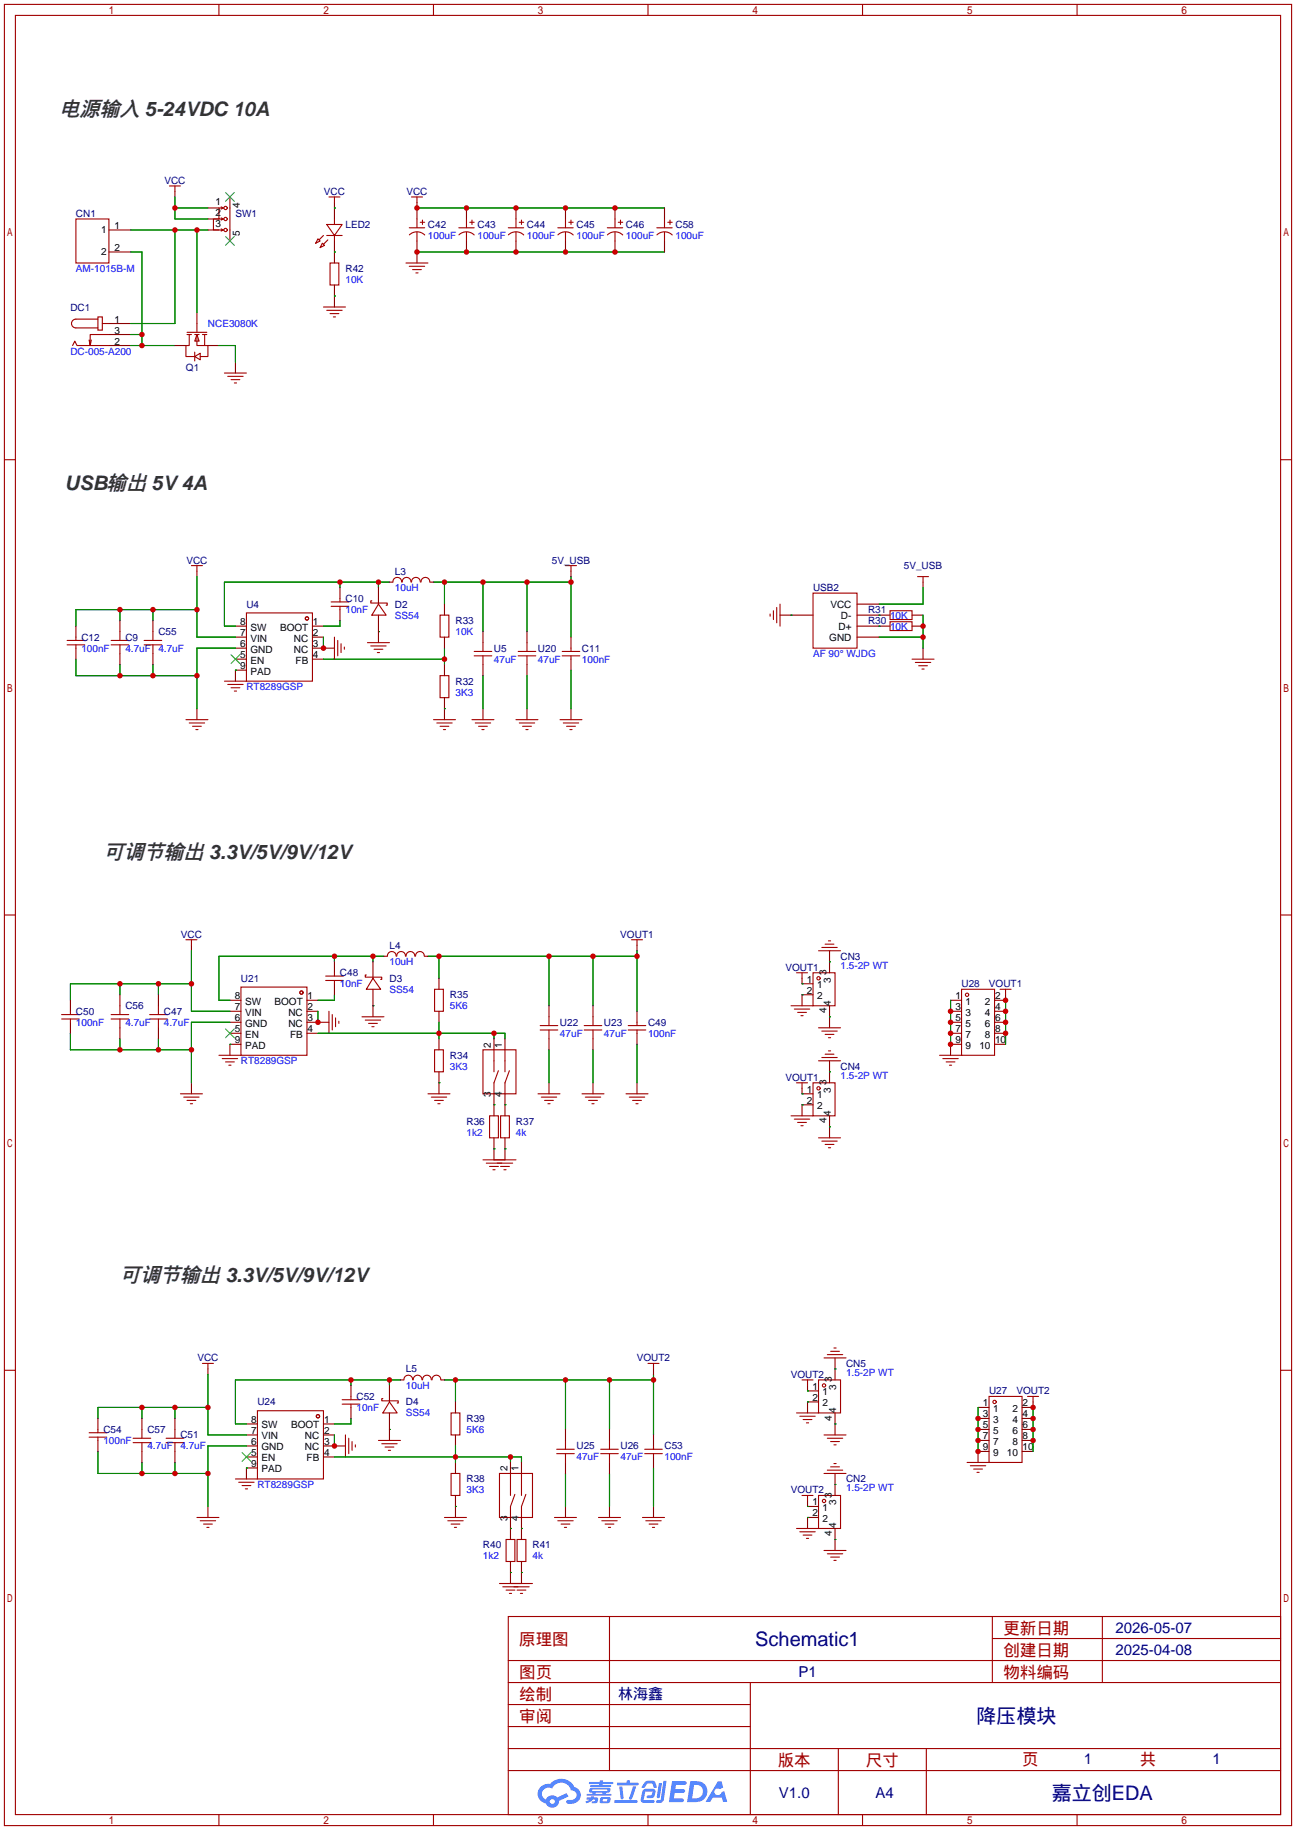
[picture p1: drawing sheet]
<svg xmlns="http://www.w3.org/2000/svg" width="299mm" height="422mm" viewBox="0 0 299 422" stroke-linecap="round" stroke-linejoin="round" font-family="sans-serif">
<g fill="none" stroke="#a10000" stroke-width=".25">
<path d="M1 1h297.2v420.4h-297.2zM3.6 3.6h292.1v415.2h-292.1zM50.5 1v2.6M100.1 1v2.6M149.6 1v2.6M199.1 1v2.6M248.7 1v2.6M1 106.1h2.6M295.7 106.1h2.5M1 211.2h2.6M295.7 211.2h2.5M1 316.3h2.6"/>
<path d="M295.7 316.3h2.5M117.3 373.1h178.4v45.7h-178.4zM140.7 373.1v35.6M229.1 373.1v15.3M229.1 378.2h66.6M254.5 373.1v15.3M117.3 393.4h55.9M117.3 388.4h178.4M117.3 398.5h55.9M117.3 383.3h178.4M173.2 388.4v30.4M50.5 418.8v2.6"/>
<path d="M100.1 418.8v2.6M117.3 408.7h178.4M117.3 403.6h178.4M149.6 418.8v2.6M193.5 403.6v15.2M199.1 418.8v2.6M213.9 403.6v15.2M248.7 418.8v2.6"/>
</g>
<g fill="#5487ff">
<path d="M155.2 411.1h2.6a.48 .48 0 0 1 .7 .4 .48 .48 0 0 1-.6 .5h-1.8l-.2 1h1.9a.43 .43 0 0 1 .4 .4 .43 .43 0 0 1-.5 .4h-1.9l-.2 1.3h1.7a.45 .45 0 0 1 .5 .2 .45 .45 0 0 1-.1 .6l-3.3 .1z"/>
<path d="M165.7 411.2h.9l.4 1.4-.8 .4a.84 .84 0 0 0-1.2 .2 .84 .84 0 0 0 .4 1.2 .84 .84 0 0 0 1.1-.5l.1-.2 .6-.3 .7 2.5h-1l-.2-1h-2.1l-.6 1h-1.1z"/>
<path d="M152.1 411.6h.7l-.5 3.2a.36 .36 0 0 1-.3 .3 .36 .36 0 0 1-.4-.4z"/>
<path d="M153.2 411.1h.7l-.6 4.3a1.13 1.13 0 0 1-1.8 .5l.2-.3 .7-.1 .2-.2z"/>
<path d="M148.9 411.4l.6-.4h1a.77 .77 0 0 1 .9 .6l.3 .9-.2 .2h-.5l-.3-.9-.2-.1h-1l-.7 1-.6-.1z"/>
<path d="M148.4 413.2l.6-.3h1.7a.81 .81 0 0 1 .7 .5 .81 .81 0 0 1-.2 .8 .81 .81 0 0 1-.9 .8h-.7a.32 .32 0 0 1-.3-.3 .32 .32 0 0 1 .4-.3h.7l.2-.9-1.6 .1-.4 1.9h2.2a.32 .32 0 0 1 .3 .4 .32 .32 0 0 1-.4 .3l-2.2-.1-.5-.3-.1-.5z"/>
<path d="M141.9 415.5h5a.33 .33 0 0 1 .3 .4 .33 .33 0 0 1-.3 .3h-4.9l-.2-.2z"/>
<path d="M146.1 412.3h.8l-.7 2a.98 .98 0 0 1-.7 1.1l-.3-.3z"/>
<path d="M143 412.4h.7l.3 2.6a.34 .34 0 0 1-.3 .3 .34 .34 0 0 1-.4-.2z"/>
<path d="M142.5 411.5h2.1l.3-.6h.6l-.1 .6h1.7a.32 .32 0 0 1 .4 .3 .32 .32 0 0 1-.4 .3h-4.5l-.2-.1z"/>
<path d="M135.5 414.9h.9l.1-.2 .6-.1v.3h.8l.2 .2-.2 .9-1.3 .2v-.4h.7l.1-.4a.68 .68 0 0 0-1 .4l-1.1 .4-.1-.4 .9-.4h-.7z"/>
<path d="M136 411.3h2.4l.1-.3h.7v.3h2.2l.2 .3-.2 .2h-2.3v.2h1.8l.2 .3-.2 .2h-4.5l-.1-.5h2l.1-.2h-2.3l-.1-.2z"/>
<path d="M159.4 411.1l-.8 4.9h1.7a2.5 2.5 0 0 0 3-2.5 2.5 2.5 0 0 0-3.1-2.4zM160.3 412a1.65 1.65 0 0 1 2 1.6 1.65 1.65 0 0 1-2.2 1.5h-.3z"/>
<path d="M136.2 412.9l-.2 .7 .7 .2 .1 .3h-1.3l.1 .4h5.3l.3-.2-.2-.2h-1.2l.2-.3a.7 .7 0 0 0 .8-.2 .7 .7 0 0 0 0-.9l-4.2-.1zM136.8 413.1l3.4 .1-.2 .2h-3.2zM137.5 413.8h1.7l-.2 .3h-1.4z"/>
<path d="M138.6 415a1.05 1.05 0 0 0 0 1.2 2.91 2.91 0 0 0 2.2-.2 .98 .98 0 0 0 0-1.2h-1.6zM139.2 415.3l.9-.1 .1 .4-.2 .2h-.8z"/>
<path d="M124.9 412.4a2.23 2.23 0 0 0-.7 2.3 2.23 2.23 0 0 0 1.8 1.6 1.58 1.58 0 0 0 1.8 .9 1.58 1.58 0 0 0 1.3-1.5l2.2-1.1-.5-.7-2.1 1a1.65 1.65 0 0 0-2.7 .5 1.47 1.47 0 0 1-.7-2.1 1.47 1.47 0 0 1 2.2-.5 2.3 2.3 0 0 1 2.3-1.3 2.3 2.3 0 0 1 2 1.7 1.12 1.12 0 0 1 1.3 1.1 1.12 1.12 0 0 1-1.1 1.2h-.7a.45 .45 0 0 0-.6 .3 .45 .45 0 0 0 .5 .6 2.21 2.21 0 0 0 2.2-.6 2.21 2.21 0 0 0 .5-2.3 2.13 2.13 0 0 0-1.3-1.1 3.3 3.3 0 0 0-5.6-.6l-1.1 .1zM127 415.9a.57 .57 0 0 1 1.1 0 .57 .57 0 0 1-1.1 0z"/>
</g>
<g fill="none" stroke="#a10000" stroke-width=".25">
<path d="M17.5 50.5h7.6v10.2h-7.6zM39.1 42.9h2.6M40.4 42.9v1.3M50.5 50.5h-1.2v2.6h2.3l-.5 .2M51.1 50.3l.5 .2M51.1 47.8l.5 .2M51.1 52.8l.5 .3M51.6 48h-1.1v2.5h1.1l-.5 .3M51.6 48l-.5 .3M53.1 48v5.1M73.4 55.1l.5 .5-1 .5zM74.4 56.1l.5 .5-1 .5z"/>
<path d="M74.7 54.4l-1 1M75.4 51.8h3.6l-1.8 2.6zM75.4 54.4h3.6M75.7 55.4l-1 1M75.9 45.5h2.6M77.2 45.5v1.2M77.2 50.5v1.3M77.2 54.4v1.2M94.5 52.6h3.5M94.5 54.2a2.54 2.54 0 0 1 3.6 0M95 45.5h2.5M96.3 45.5v1.2"/>
<path d="M96.3 50.5v2.1M96.3 53.6v2M97 51.3h1M97.5 50.8v1M105.9 52.6h3.6M105.9 54.2a2.54 2.54 0 0 1 3.6 0M107.7 50.5v2.1M107.7 53.6v2M108.5 51.3h1M109 50.8v1M117.3 52.6h3.6M117.4 54.2a2.54 2.54 0 0 1 3.5 0"/>
<path d="M119.1 50.5v2.1M119.1 53.6v2M119.9 51.3h1M120.4 50.8v1M128.8 52.6h3.5M128.8 54.2a2.54 2.54 0 0 1 3.5 0M130.6 50.5v2.1M130.6 53.6v2M131.3 51.3h1M131.8 50.8v1M140.2 52.6h3.6M140.2 54.2a2.54 2.54 0 0 1 3.6 0"/>
<path d="M142 50.5v2.1M142 53.6v2M142.7 51.3h1.1M143.3 50.8v1M151.6 52.6h3.6M151.7 54.2a2.54 2.54 0 0 1 3.5 0M153.4 50.5v2.1M153.4 53.6v2M154.2 51.3h1M154.7 50.8v1M16.8 79.8l.5-1.1 .5 1.1h7.3M21.1 78.5l-.3 1.3"/>
<path d="M22.6 73.2h1v3h-1zM22.6 73.7h-5.1a1.02 1.02 0 0 0-1 1 1.02 1.02 0 0 0 1 1h5.1M23.6 74.7h1.5M25.1 77.2h-4.3v2.6l-.2-1.3M43.2 76.7h4.6M43.2 77.2h1M43.7 77.2v2.6h-.8v2.5h2.1M45 77.2h1M45.5 77.2l.5 1.5h-1zM45.5 77.2v2.6h2.5v2.5h-1.8M45.5 74.7v2M46.7 77.2h1.1"/>
<path d="M47.2 77.2v2.6M74.7 70.9h5.1M75.4 71.6h3.6M76.2 60.7h2v5.1h-2zM76.2 72.4h2M77 73.2h.5M93.7 60.7h5.1M94.5 61.5h3.5M95.2 62.2h2.1M96 63h.5M45 82.3l1.2-.8v1.6zM45 81.3v2"/>
<path d="M51.8 86.1h5.1M52.6 86.9h3.5M53.3 87.6h2.1M54.1 88.4h.5M44.2 130.6h2.5M45.5 130.6v1.2M76.5 140h4M76.5 138.9h4M78.5 138.2v.7M78.5 140v.7M85.9 138.7h-.3v.5h3.8v.5h-.2M87.4 139.4l1.8 2.6h-3.3z"/>
<path d="M90.7 134.4a1.01 1.01 0 0 1 1-1.1 1.01 1.01 0 0 1 1 1.1M92.9 134.4a1.01 1.01 0 0 1 1-1.1 1.01 1.01 0 0 1 1 1.1M95 134.4a1.01 1.01 0 0 1 1-1.1 1.01 1.01 0 0 1 1 1.1M97.2 134.4a1.01 1.01 0 0 1 1-1.1 1.01 1.01 0 0 1 1 1.1M130.6 130.6h2.5M131.8 130.6v1.2M180.1 139.4v5.1M187.7 136.9h10.2v12.7h-10.2zM211.8 133.1h2.6M213.1 133.1v1.3M15.5 148.8h4.1M15.5 147.8h4.1"/>
<path d="M17.5 147.1v.7M17.5 148.8v.8M25.7 148.8h4M25.7 147.8h4M27.7 145.8v2M27.7 148.8v2.1M33.3 148.8h4M33.3 147.8h4M35.3 145.8v2M35.3 148.8v2.1M51.8 157.2h5.1M52.6 158h3.5"/>
<path d="M53.3 158.7h2.1M54.1 159.5h.5M56.9 141.5h15.2v15.7h-15.2zM77.2 147.1v5M78 147.8v3.6M78.7 148.6v2M79.5 149.4v.5M84.8 148.3h5.1M85.6 149.1h3.6M86.4 149.9h2M87.1 150.6h.5M101.6 156h2v5h-2z"/>
<path d="M101.6 142h2v5.1h-2zM109.5 151.4h4M109.5 150.4h4M111.5 148.3v2.1M111.5 151.4v2M119.6 151.4h4.1M119.6 150.4h4.1M121.7 148.3v2.1M121.7 151.4v2M129.8 151.4h4.1M129.8 150.4h4.1M131.8 149.6v.8"/>
<path d="M131.8 151.4v.7M177.8 141.7v.5M178.6 141v2M179.3 140.2v3.6M205.5 141h5.1v2h-5.1zM205.5 143.5h5.1v2h-5.1zM210.6 152.1h5M211.3 152.9h3.6M212.1 153.7h2M212.9 154.4h.5M42.9 166.1h5.1M43.7 166.9h3.5"/>
<path d="M44.4 167.6h2.1M45.2 168.4h.5M100.1 166.1h5.1M100.8 166.9h3.6M101.6 167.6h2M102.4 168.4h.5M109 166.1h5M109.7 166.9h3.6M110.5 167.6h2M111.3 168.4h.5M119.1 166.1h5.1M119.9 166.9h3.5"/>
<path d="M120.6 167.6h2.1M121.4 168.4h.5M129.3 166.1h5.1M130 166.9h3.6M130.8 167.6h2M131.6 168.4h.5M42.9 216.9h2.6M44.2 216.9v1.3M145.8 216.9h2.5M147.1 216.9v1.3M189 219.5h5.1M189.7 218.7h3.6"/>
<path d="M190.5 217.9h2M191.3 217.2h.5M14.2 235.2h4.1M14.2 234.2h4.1M16.3 233.4v.8M16.3 235.2v.8M25.7 235.2h4M25.7 234.2h4M27.7 232.2v2M27.7 235.2v2M34.5 235.2h4.1M34.5 234.2h4.1"/>
<path d="M36.6 232.2v2M36.6 235.2v2M55.6 227.8h15.3v15.8h-15.3zM75.2 226.3h4M75.2 225.3h4M75.9 233.4v5.1M76.7 234.2v3.5M77.2 224.5v.8M77.2 226.3v.8M77.5 234.9v2.1M78.2 235.7v.5M83.6 234.7h5"/>
<path d="M84.3 235.5h3.6M84.6 225h-.3v.6h3.8v.5h-.2M85.1 236.2h2M85.9 237h.5M86.1 225.8l1.8 2.5h-3.3zM89.4 220.7a1.01 1.01 0 0 1 1-1.1 1.01 1.01 0 0 1 1.1 1.1M91.6 220.7a1.01 1.01 0 0 1 1-1.1 1.01 1.01 0 0 1 1 1.1M93.7 220.7a1.01 1.01 0 0 1 1.1-1.1 1.01 1.01 0 0 1 1 1.1M95.9 220.7a1.01 1.01 0 0 1 1-1.1 1.01 1.01 0 0 1 1.1 1.1M100.3 228.3h2.1v5.1h-2.1zM124.7 237.7h4.1M124.7 236.7h4.1"/>
<path d="M126.7 234.7v2M126.7 237.7v2.1M134.9 237.7h4M134.9 236.7h4M136.9 234.7v2M136.9 237.7v2.1M145 237.7h4.1M145 236.7h4.1M147.1 236v.7M147.1 237.7v.8M182.6 232.2h5.1M183.4 232.9h3.5"/>
<path d="M183.9 224.5h2.5M184.1 233.7h2.1M184.9 234.4h.5M185.2 224.5v1.3M187.7 224.5h5.1v7.7h-5.1zM189 237.2h5.1M189.7 238h3.6M190.5 238.8h2M191.3 239.5h.5M222 228.3h7.6v15.3h-7.6zM230.9 228.3h2.5M232.2 228.3v1.3"/>
<path d="M41.7 252.5h5M42.4 253.2h3.6M43.2 254h2M43.9 254.8h.5M50.5 243.6h5.1M51.3 244.3h3.6M52.1 245.1h2M52.8 245.9h.5M98.8 252.5h5.1M99.6 253.2h3.5M100.3 242.3h2.1v5.1h-2.1zM100.3 254h2.1"/>
<path d="M101.1 254.8h.5M111.5 242.3h7.6v10.2h-7.6zM113 257.6h2.1v5h-2.1zM114 242.3v5.1M115.1 247.1l-1.1 2.8v2.6M115.6 257.6h2v5h-2zM116.6 242.3v5.1M117.6 247.1l-1 2.8v2.6M124.2 252.5h5.1M125 253.2h3.5M125.7 254h2.1M126.5 254.8h.5"/>
<path d="M134.4 252.5h5M135.1 253.2h3.6M135.9 254h2M136.7 254.8h.5M144.5 252.5h5.1M145.3 253.2h3.5M146 254h2.1M146.8 254.8h.5M182.6 257.6h5.1M183.4 258.3h3.5M183.9 249.9h2.5M184.1 259.1h2.1"/>
<path d="M184.9 259.8h.5M185.2 249.9v1.3M187.7 249.9h5.1v7.7h-5.1zM189 244.9h5.1M189.7 244.1h3.6M190.5 243.3h2M191.3 242.6h.5M216.9 243.6h5.1M217.7 244.3h3.5M218.4 245.1h2.1M219.2 245.9h.5M111.5 267.7h7.6"/>
<path d="M112.3 268.5h6.1M113 269.2h2.1M113.8 270h.5M115.6 269.2h2M116.3 270h.5M189 262.6h5.1M189.7 263.4h3.6M190.5 264.2h2M191.3 264.9h.5M46.7 314.7h2.6M48 314.7v1.3M93.2 318.5a1.01 1.01 0 0 1 1.1-1.1 1.01 1.01 0 0 1 1 1.1"/>
<path d="M95.4 318.5a1.01 1.01 0 0 1 1-1.1 1.01 1.01 0 0 1 1 1.1M97.6 318.5a1.01 1.01 0 0 1 1-1.1 1.01 1.01 0 0 1 1 1.1M99.7 318.5a1.01 1.01 0 0 1 1.1-1.1 1.01 1.01 0 0 1 1 1.1M149.6 314.7h2.5M150.9 314.7v1.3M185.2 318.5h2.5M186.4 318.5v1.3M189 318.5h5.1v7.6h-5.1zM190.2 313.4h5.1M191 312.7h3.6M191.8 311.9h2M192.5 311.1h.5"/>
<path d="M20.6 331.7h4M20.6 330.7h4M22.6 329.9v.8M22.6 331.7v.8M30.7 333h4.1M30.7 332h4.1M32.8 329.9v2.1M32.8 333v2M38.4 333h4M38.4 332h4M40.4 329.9v2.1M40.4 333v2"/>
<path d="M59.4 325.6h15.3v15.8h-15.3zM79 324.1h4.1M79 323.1h4.1M79.8 331.2v5.1M80.5 332v3.5M81 322.3v.8M81 324.1v.8M81.3 332.7v2.1M82 333.5v.5M87.4 332.5h5.1M88.1 333.2h3.6M88.4 322.8h-.3v.5h3.8v.5h-.2"/>
<path d="M88.9 334h2M89.7 334.8h.5M89.9 323.6l1.8 2.5h-3.3zM104.1 326.1h2.1v5.1h-2.1zM128.5 335.5h4.1M128.5 334.5h4.1M130.6 332.5v2M130.6 335.5v2.1M138.7 335.5h4M138.7 334.5h4M140.7 332.5v2M140.7 335.5v2.1"/>
<path d="M148.8 335.5h4.1M148.8 334.5h4.1M150.9 333.8v.7M150.9 335.5v.8M183.9 326.1h5.1M184.7 326.9h3.5M185.4 327.7h2.1M186.2 328.4h.5M190.2 331.2h5.1M191 332h3.6M191 339.3h3.6M191.8 338.6h2"/>
<path d="M191.8 332.7h2M192.5 337.8h.5M192.5 333.5h.5M223.3 337.6h5M224 338.3h3.6M224.8 339.1h2M225.6 339.9h.5M228.3 322.3h7.7v15.3h-7.7zM237.2 322.3h2.6M238.5 322.3v1.3M45.5 350.3h5M46.2 351h3.6"/>
<path d="M47 351.8h2M47.8 352.6h.5M54.4 341.4h5M55.1 342.1h3.6M55.9 342.9h2M56.6 343.7h.5M102.6 350.3h5.1M103.4 351h3.5M104.1 340.1h2.1v5.1h-2.1zM104.1 351.8h2.1M104.9 352.6h.5M115.3 340.1h7.6v10.2h-7.6z"/>
<path d="M116.8 355.3h2.1v5.1h-2.1zM117.9 340.1v5.1M118.9 344.9l-1 2.8v2.6M119.4 355.3h2v5.1h-2zM120.4 340.1v5.1M121.4 344.9l-1 2.8v2.6M128 350.3h5.1M128.8 351h3.5M129.5 351.8h2.1M130.3 352.6h.5M138.2 350.3h5.1M138.9 351h3.6"/>
<path d="M139.7 351.8h2M140.5 352.6h.5M148.3 350.3h5.1M149.1 351h3.6M149.9 351.8h2M150.6 352.6h.5M183.9 352.8h5.1M184.7 353.6h3.5M185.2 345.2h2.5M185.4 354.3h2.1M186.2 355.1h.5M186.4 345.2v1.3"/>
<path d="M189 345.2h5.1v7.6h-5.1zM190.2 357.9h5.1M190.2 340.1h5.1M191 358.6h3.6M191.8 359.4h2M115.3 365.5h7.6M116.1 366.3h6.1M116.8 367h2.1M117.6 367.8h.5M119.4 367h2M120.1 367.8h.5M192.5 360.2h.5"/>
<circle cx="52.1" cy="50.5" r=".38"/>
<circle cx="52.1" cy="48" r=".38"/>
<circle cx="52.1" cy="53.1" r=".38"/>
<circle cx="70.9" cy="142.7" r=".38"/>
<circle cx="69.6" cy="229.1" r=".38"/>
<circle cx="189" cy="225.8" r=".38"/>
<circle cx="223.3" cy="229.6" r=".38"/>
<circle cx="189" cy="251.2" r=".38"/>
<circle cx="190.2" cy="319.8" r=".38"/>
<circle cx="73.4" cy="326.9" r=".38"/>
<circle cx="229.6" cy="323.6" r=".38"/>
<circle cx="190.2" cy="346.5" r=".38"/>
</g>
<g fill="none" stroke="#870000" stroke-width=".25">
<path d="M25.1 53.1h5.1M25.1 58.2h5.1M40.4 44.2v1.3M48 53.1h2.5M48 48h2.5M48 50.5h2.5M53.1 45.5v2.5M53.1 53.1v2.5M77.2 46.7v3.8M77.2 55.6v5.1M96.3 46.7v3.8M96.3 55.6v5.1"/>
<path d="M107.7 48v2.5M107.7 55.6v2.6M119.1 48v2.5M119.1 55.6v2.6M130.6 48v2.5M130.6 55.6v2.6M142 48v2.5M142 55.6v2.6M153.4 48v2.5M153.4 55.6v2.6M25.1 77.2h5.1M25.1 79.8h5.1"/>
<path d="M25.1 74.7h5.1M40.4 79.8h2.5M45.5 72.1v2.6M48 79.8h2.5M77.2 65.8v5.1M54.4 83.6v2.5M45.5 131.8v1.3M78.5 135.6v2.6M87.4 135.6v3.8M89.9 134.4h.8M99.3 134.4h.8M102.6 139.4v2.6"/>
<path d="M131.8 131.8v1.3M197.9 139.4h5M213.1 134.4v1.2M17.5 144.5v2.6M17.5 149.6v2.5M27.7 143.3v2.5M27.7 150.9v2.5M35.3 143.3v2.5M35.3 150.9v2.5M54.4 144.5h2.5M54.4 147.1h2.5M54.4 149.6h2.5"/>
<path d="M54.4 152.1h2.5M56.9 154.7h-2.5v2.5M72.1 144.5h2.6M72.1 147.1h2.6M72.1 149.6h5.1M72.1 152.1h2.6M78.5 140.7v2.6M87.4 142v6.3M102.6 147.1v2.5M102.6 153.4v2.6M111.5 145.8v2.5M111.5 153.4v2.6"/>
<path d="M121.7 145.8v2.5M121.7 153.4v2.6M131.8 147.1v2.5M131.8 152.1v2.6M180.1 142h7.6M197.9 144.5h7.6M197.9 147.1h5M197.9 142h7.6M210.6 144.5h2.5M210.6 142h2.5M213.1 149.6v2.5M45.5 163.6v2.5"/>
<path d="M102.6 161v5.1M111.5 163.6v2.5M121.7 163.6v2.5M131.8 163.6v2.5M44.2 218.2v1.3M147.1 218.2v1.3M191.5 219.5v5M16.3 230.9v2.5M16.3 236v2.5M27.7 229.6v2.6M27.7 237.2v2.6M36.6 229.6v2.6"/>
<path d="M36.6 237.2v2.6M53.1 230.9h2.5M53.1 233.4h2.5M53.1 236h2.5M53.1 238.5h2.5M70.9 230.9h2.5M70.9 233.4h2.5M70.9 236h5M70.9 238.5h2.5M77.2 222v2.5M77.2 227.1v2.5M86.1 222v3.8"/>
<path d="M86.1 228.3v6.4M88.6 220.7h.8M98 220.7h.8M101.3 225.8v2.5M101.3 233.4v2.6M101.3 239.8v2.5M114 239.8v2.5M116.6 239.8v2.5M126.7 232.2v2.5M126.7 239.8v2.5M136.9 232.2v2.5M136.9 239.8v2.5"/>
<path d="M147.1 233.4v2.6M147.1 238.5v2.5M185.2 225.8v1.3h2.5M187.7 229.6h-2.5v2.6M191.5 232.2v5M219.5 230.9h2.5M219.5 233.4h2.5M219.5 236h2.5M219.5 238.5h2.5M229.6 233.4h2.6M229.6 236h2.6M229.6 238.5h2.6"/>
<path d="M232.2 229.6v1.3h-2.6M44.2 249.9v2.6M55.6 241h-2.5v2.6M101.3 247.4v5.1M114 252.5v5.1M116.6 252.5v5.1M126.7 249.9v2.6M136.9 249.9v2.6M147.1 249.9v2.6M185.2 251.2v1.3h2.5M187.7 255h-2.5v2.6M191.5 244.9v5"/>
<path d="M191.5 257.6v5M222 241h-2.5v2.6M229.6 241h2.6M114 262.6v5.1M116.6 262.6v5.1M48 316v1.2M81 319.8v2.5M89.9 319.8v3.8M92.5 318.5h.7M101.9 318.5h.7M150.9 316v1.2M186.4 319.8v1.3h2.6"/>
<path d="M192.8 313.4v5.1M22.6 327.4v2.5M22.6 332.5v2.5M32.8 327.4v2.5M32.8 335v2.6M40.4 327.4v2.5M40.4 335v2.6M56.9 328.7h2.5M56.9 331.2h2.5M56.9 333.8h2.5M56.9 336.3h2.5M59.4 338.8h-2.5v2.6"/>
<path d="M74.7 328.7h2.5M74.7 331.2h2.5M74.7 333.8h5.1M74.7 336.3h2.5M81 324.9v2.5M89.9 326.1v6.4M105.2 323.6v2.5M105.2 331.2v2.6M105.2 337.6v2.5M117.9 337.6v2.5M120.4 337.6v2.5M130.6 329.9v2.6"/>
<path d="M130.6 337.6v2.5M140.7 329.9v2.6M140.7 337.6v2.5M150.9 331.2v2.6M150.9 336.3v2.5M189 323.6h-2.6v2.5M192.8 326.1v5.1M225.8 324.9h2.5M225.8 327.4h2.5M225.8 332.5h2.5M225.8 329.9h2.5M228.3 335h-2.5v2.6"/>
<path d="M236 335h2.5M236 327.4h2.5M236 332.5h2.5M236 329.9h2.5M238.5 323.6v1.3h-2.5M48 347.7v2.6M105.2 345.2v5.1M117.9 350.3v5M120.4 350.3v5M130.6 347.7v2.6M140.7 347.7v2.6M150.9 347.7v2.6"/>
<path d="M186.4 346.5v1.2h2.6M189 350.3h-2.6v2.5M192.8 340.1v5.1M192.8 352.8v5.1M117.9 360.4v5.1M120.4 360.4v5.1"/>
</g>
<path d="M52.1 54.6l2 2M52.1 44.4l2 2.1M54.1 54.6l-2 2M54.1 44.4l-2 2.1M53.3 151.1l2.1 2.1M55.4 151.1l-2.1 2.1M52.1 237.5l2 2M54.1 237.5l-2 2M55.9 335.3l2 2M57.9 335.3l-2 2" fill="none" stroke="#3c3" stroke-width=".25"/>
<g fill="none" stroke="#008700" stroke-width=".25">
<path d="M30.2 58.2h2.6v21.6M30.2 53.1h17.8M40.4 48h7.6M40.4 45.5v5h7.6M40.4 53.1v21.6h-10.2M45.5 53.1v19M77.2 48h.1M77.2 58.2h.1M96.3 58.2h57.1M96.3 48h57.1M30.2 79.8h10.2M30.2 77.2h2.6"/>
<path d="M50.5 79.8h3.9v3.8M77.2 68.3h.1M45.5 133.1v14h8.9M78.5 134.4v1.2M87.4 134.4v1.2M89.9 134.4h-38.1v10.1h2.6M100.1 134.4h31.7M102.6 134.4v5M111.5 134.4v11.4M121.7 134.4v11.4M131.8 133.1v14M213.1 135.6v3.8h-10.2"/>
<path d="M17.5 152.1v3.9h28M27.7 140.7v2.6M27.7 153.4v2.6M35.3 140.7v2.6M35.3 153.4v2.6M45.5 140.7h-28v3.8M54.4 154.7h.1M54.4 149.6h-8.9v14M74.7 152.1h27.9M74.7 147.1v2.5M78.5 143.3v1.2h-3.8M87.4 145.8h.1"/>
<path d="M102.6 149.6v3.8M111.5 156v7.6M121.7 156v7.6M131.8 154.7v8.9M182.6 142h.1M202.9 142h.1M202.9 144.5h.1M202.9 147.1h10.2M213.1 142v7.6M102.6 163.6h.1M44.2 219.5v13.9h8.9M147.1 219.5v13.9"/>
<path d="M16.3 238.5v3.8h27.9M27.7 227.1v2.5M27.7 239.8v2.5M36.6 227.1v2.5M36.6 239.8v2.5M44.2 227.1h-27.9v3.8M53.1 236h-8.9v13.9M73.4 233.4v2.6M73.4 238.5h43.2v1.3M77.2 229.6v1.3h-3.8M77.2 220.7v1.3M86.1 232.2h.1"/>
<path d="M86.1 220.7v1.3M88.6 220.7h-38.1v10.2h2.6M98.8 220.7h48.3M101.3 220.7v5.1M101.3 236v3.8M114 238.5v1.3M126.7 220.7v11.5M136.9 220.7v11.5M185.2 227.1h.1M185.2 229.6h.1M191.5 234.7h.1M191.5 222h.1"/>
<path d="M219.5 230.9v10.1M232.2 230.9v10.1M53.1 241h.1M101.3 249.9h.1M114 255h.1M116.6 255h.1M126.7 242.3v7.6M136.9 242.3v7.6M147.1 241v8.9M185.2 255h.1M185.2 252.5h.1M191.5 247.4h.1"/>
<path d="M114 265.2h.1M116.6 265.2h.1M191.5 260.1h.1M48 317.2v14h8.9M81 318.5v1.3M89.9 318.5v1.3M92.5 318.5h-38.1v10.2h2.5M102.6 318.5h48.3M105.2 318.5v5.1M130.6 318.5v11.4M140.7 318.5v11.4M150.9 317.2v14"/>
<path d="M192.8 316h.1M22.6 335v5.1h25.4M32.8 324.9v2.5M32.8 337.6v2.5M40.4 324.9v2.5M40.4 337.6v2.5M48 324.9h-25.4v2.5M56.9 338.8h.1M56.9 333.8h-8.9v13.9M77.2 331.2v2.6M77.2 336.3h43.2v1.3M81 327.4v1.3h-3.8"/>
<path d="M89.9 329.9h.1M105.2 333.8v3.8M117.9 336.3v1.3M150.9 338.8v8.9M186.4 323.6h.1M186.4 321.1h.1M192.8 328.7h.1M225.8 324.9v10.1M238.5 324.9v10.1M105.2 347.7h.1M117.9 352.8h.1M120.4 352.8h.1"/>
<path d="M130.6 340.1v7.6M140.7 340.1v7.6M186.4 347.7h.1M186.4 350.3h.1M192.8 355.3h.1M192.8 342.6h.1M117.9 363h.1M120.4 363h.1"/>
</g>
<g fill="#c00">
<circle cx="45.5" cy="140.7" r=".63"/>
<circle cx="27.7" cy="140.7" r=".63"/>
<circle cx="35.3" cy="140.7" r=".63"/>
<circle cx="45.5" cy="156" r=".63"/>
<circle cx="27.7" cy="156" r=".63"/>
<circle cx="35.3" cy="156" r=".63"/>
<circle cx="78.5" cy="134.4" r=".63"/>
<circle cx="87.4" cy="134.4" r=".63"/>
<circle cx="102.6" cy="152.1" r=".63"/>
<circle cx="121.7" cy="134.4" r=".63"/>
<circle cx="111.5" cy="134.4" r=".63"/>
<circle cx="131.8" cy="134.4" r=".63"/>
<circle cx="102.6" cy="134.4" r=".63"/>
<circle cx="74.7" cy="149.6" r=".63"/>
<circle cx="213.1" cy="147.1" r=".63"/>
<circle cx="213.1" cy="144.5" r=".63"/>
<circle cx="32.8" cy="77.2" r=".63"/>
<circle cx="32.8" cy="79.8" r=".63"/>
<circle cx="96.3" cy="48" r=".63"/>
<circle cx="107.7" cy="48" r=".63"/>
<circle cx="119.1" cy="48" r=".63"/>
<circle cx="130.6" cy="48" r=".63"/>
<circle cx="142" cy="48" r=".63"/>
<circle cx="96.3" cy="58.2" r=".63"/>
<circle cx="107.7" cy="58.2" r=".63"/>
<circle cx="119.1" cy="58.2" r=".63"/>
<circle cx="130.6" cy="58.2" r=".63"/>
<circle cx="142" cy="58.2" r=".63"/>
<circle cx="44.2" cy="227.1" r=".63"/>
<circle cx="36.6" cy="227.1" r=".63"/>
<circle cx="27.7" cy="227.1" r=".63"/>
<circle cx="44.2" cy="242.3" r=".63"/>
<circle cx="36.6" cy="242.3" r=".63"/>
<circle cx="27.7" cy="242.3" r=".63"/>
<circle cx="77.2" cy="220.7" r=".63"/>
<circle cx="86.1" cy="220.7" r=".63"/>
<circle cx="126.7" cy="220.7" r=".63"/>
<circle cx="136.9" cy="220.7" r=".63"/>
<circle cx="147.1" cy="220.7" r=".63"/>
<circle cx="101.3" cy="220.7" r=".63"/>
<circle cx="73.4" cy="236" r=".63"/>
<circle cx="114" cy="238.5" r=".63"/>
<circle cx="101.3" cy="238.5" r=".63"/>
<circle cx="48" cy="324.9" r=".63"/>
<circle cx="40.4" cy="324.9" r=".63"/>
<circle cx="32.8" cy="324.9" r=".63"/>
<circle cx="48" cy="340.1" r=".63"/>
<circle cx="40.4" cy="340.1" r=".63"/>
<circle cx="32.8" cy="340.1" r=".63"/>
<circle cx="81" cy="318.5" r=".63"/>
<circle cx="89.9" cy="318.5" r=".63"/>
<circle cx="140.7" cy="318.5" r=".63"/>
<circle cx="130.6" cy="318.5" r=".63"/>
<circle cx="150.9" cy="318.5" r=".63"/>
<circle cx="105.2" cy="318.5" r=".63"/>
<circle cx="77.2" cy="333.8" r=".63"/>
<circle cx="117.9" cy="336.3" r=".63"/>
<circle cx="105.2" cy="336.3" r=".63"/>
<circle cx="225.8" cy="327.4" r=".63"/>
<circle cx="225.8" cy="329.9" r=".63"/>
<circle cx="225.8" cy="332.5" r=".63"/>
<circle cx="225.8" cy="335" r=".63"/>
<circle cx="238.5" cy="324.9" r=".63"/>
<circle cx="238.5" cy="327.4" r=".63"/>
<circle cx="238.5" cy="329.9" r=".63"/>
<circle cx="238.5" cy="332.5" r=".63"/>
<circle cx="219.5" cy="233.4" r=".63"/>
<circle cx="219.5" cy="236" r=".63"/>
<circle cx="219.5" cy="238.5" r=".63"/>
<circle cx="219.5" cy="241" r=".63"/>
<circle cx="232.2" cy="233.4" r=".63"/>
<circle cx="232.2" cy="230.9" r=".63"/>
<circle cx="232.2" cy="236" r=".63"/>
<circle cx="232.2" cy="238.5" r=".63"/>
<circle cx="40.4" cy="48" r=".63"/>
<circle cx="45.5" cy="53.1" r=".63"/>
<circle cx="40.4" cy="53.1" r=".63"/>
</g>
<g font-size="4.6" fill="#333">
<text x="13.7" y="26.8">电源输入 5-24VDC 10A</text>
<text x="15" y="113.1">USB输出 5V 4A</text>
<text x="23.9" y="198.2">可调节输出 3.3V/5V/9V/12V</text>
<text x="27.7" y="296">可调节输出 3.3V/5V/9V/12V</text>
</g>
<g font-size="4.6" fill="#000080">
<text x="174.4" y="379.8">Schematic1</text>
<text x="225.5" y="397.6">降压模块</text>
<text x="242.8" y="415.4">嘉立创EDA</text>
</g>
<g font-size="3.8" fill="#a00000">
<text x="231.6" y="377.2">更新日期</text>
<text x="119.9" y="379.7">原理图</text>
<text x="231.6" y="382.3">创建日期</text>
<text x="119.9" y="387.3">图页</text>
<text x="231.6" y="387.3">物料编码</text>
<text x="119.9" y="392.4">绘制</text>
<text x="119.9" y="397.5">审阅</text>
<text x="179.6" y="407.7">版本</text>
<text x="199.9" y="407.7">尺寸</text>
<text x="236" y="407.4">页</text>
<text x="263.1" y="407.4">共</text>
</g>
<g font-size="3.5" fill="#000080">
<text x="257.6" y="376.9">2026-05-07</text>
<text x="257.6" y="382">2025-04-08</text>
<text x="184.3" y="387">P1</text>
<text x="142.7" y="392.1">林海鑫</text>
<text x="250.2" y="407.1">1</text>
<text x="280" y="407.1">1</text>
<text x="179.8" y="415">V1.0</text>
<text x="202.1" y="415">A4</text>
</g>
<g font-size="2.3" fill="#000080">
<text x="37.9" y="42.5">VCC</text>
<text x="74.8" y="45">VCC</text>
<text x="93.8" y="45">VCC</text>
<text x="17.5" y="50.1">CN1</text>
<text x="54.4" y="50.1">SW1</text>
<text x="79.8" y="52.6">LED2</text>
<text x="98.8" y="52.6">C42</text>
<text x="110.2" y="52.6">C43</text>
<text x="121.7" y="52.6">C44</text>
<text x="133.1" y="52.6">C45</text>
<text x="144.5" y="52.6">C46</text>
<text x="156" y="52.6">C58</text>
<text x="79.8" y="62.8">R42</text>
<text x="16.3" y="71.7">DC1</text>
<text x="42.9" y="85.6">Q1</text>
<text x="43" y="130.1">VCC</text>
<text x="127.4" y="130.1">5V_USB</text>
<text x="208.7" y="131.4">5V_USB</text>
<text x="91.2" y="132.6">L3</text>
<text x="187.7" y="136.4">USB2</text>
<text x="56.9" y="140.3">U4</text>
<text x="79.8" y="139">C10</text>
<text x="91.2" y="140.3">D2</text>
<text x="200.4" y="141.5">R31</text>
<text x="18.8" y="147.9">C12</text>
<text x="29" y="147.9">C9</text>
<text x="36.6" y="146.6">C55</text>
<text x="105.2" y="144.1">R33</text>
<text x="200.4" y="144.1">R30</text>
<text x="114" y="150.4">U5</text>
<text x="124.2" y="150.4">U20</text>
<text x="134.4" y="150.4">C11</text>
<text x="105.2" y="158">R32</text>
<text x="41.8" y="216.5">VCC</text>
<text x="89.9" y="219">L4</text>
<text x="143.2" y="216.5">VOUT1</text>
<text x="194.1" y="221.5">CN3</text>
<text x="55.6" y="226.6">U21</text>
<text x="78.5" y="225.3">C48</text>
<text x="89.9" y="226.6">D3</text>
<text x="181.3" y="224.1">VOUT1</text>
<text x="222" y="227.9">U28</text>
<text x="228.3" y="227.9">VOUT1</text>
<text x="29" y="233">C56</text>
<text x="103.9" y="230.4">R35</text>
<text x="17.5" y="234.2">C50</text>
<text x="37.8" y="234.2">C47</text>
<text x="129.3" y="236.8">U22</text>
<text x="139.4" y="236.8">U23</text>
<text x="149.6" y="236.8">C49</text>
<text x="103.9" y="244.4">R34</text>
<text x="181.3" y="249.5">VOUT1</text>
<text x="194.1" y="246.9">CN4</text>
<text x="107.7" y="259.6">R36</text>
<text x="119.1" y="259.6">R37</text>
<text x="45.6" y="314.2">VCC</text>
<text x="93.7" y="316.8">L5</text>
<text x="147" y="314.2">VOUT2</text>
<text x="195.3" y="315.5">CN5</text>
<text x="82.3" y="323.1">C52</text>
<text x="182.6" y="318.1">VOUT2</text>
<text x="228.3" y="321.9">U27</text>
<text x="234.7" y="321.9">VOUT2</text>
<text x="59.4" y="324.4">U24</text>
<text x="93.7" y="324.4">D4</text>
<text x="107.7" y="328.2">R39</text>
<text x="23.9" y="330.8">C54</text>
<text x="34" y="330.8">C57</text>
<text x="41.7" y="332">C51</text>
<text x="133.1" y="334.6">U25</text>
<text x="143.3" y="334.6">U26</text>
<text x="153.4" y="334.6">C53</text>
<text x="107.7" y="342.2">R38</text>
<text x="182.6" y="344.7">VOUT2</text>
<text x="195.3" y="342.2">CN2</text>
<text x="111.5" y="357.4">R40</text>
<text x="122.9" y="357.4">R41</text>
</g>
<g font-size="2.3">
<text x="49.7" y="47.3">1</text>
<text x="23.4" y="53.9">1</text>
<text x="26.4" y="52.9">1</text>
<text x="49.7" y="49.8">2</text>
<text x="49.7" y="52.4">3</text>
<text x="55.4" y="48" transform="rotate(-90 55.4 48)">4</text>
<text x="23.4" y="59">2</text>
<text x="26.4" y="57.9">2</text>
<text x="55.4" y="54.4" transform="rotate(-90 55.4 54.4)">5</text>
<text x="26.4" y="77">3</text>
<text x="26.4" y="74.4">1</text>
<text x="26.4" y="79.5">2</text>
<text x="191.7" y="140.2">VCC</text>
<text x="194.2" y="142.8">D-</text>
<text x="55.5" y="149.4">6</text>
<text x="55.5" y="146.8">7</text>
<text x="55.5" y="144.3">8</text>
<text x="57.8" y="148.1">VIN</text>
<text x="57.8" y="145.6">SW</text>
<text x="64.7" y="145.6">BOOT</text>
<text x="67.9" y="148.1">NC</text>
<text x="72.3" y="144.3">1</text>
<text x="72.3" y="146.8">2</text>
<text x="72.3" y="149.4">3</text>
<text x="191.5" y="147.9">GND</text>
<text x="193.6" y="145.3">D+</text>
<text x="55.5" y="151.9">5</text>
<text x="55.5" y="154.5">9</text>
<text x="57.8" y="153.2">EN</text>
<text x="57.8" y="150.6">GND</text>
<text x="57.8" y="155.7">PAD</text>
<text x="67.9" y="150.6">NC</text>
<text x="68.2" y="153.2">FB</text>
<text x="72.3" y="151.9">4</text>
<text x="186.3" y="226.8">1</text>
<text x="190.8" y="225" transform="rotate(-90 190.8 225)">3</text>
<text x="191.8" y="226.8" transform="rotate(-90 191.8 226.8)">3</text>
<text x="54.2" y="233.2">7</text>
<text x="54.2" y="230.7">8</text>
<text x="56.6" y="231.9">SW</text>
<text x="63.4" y="231.9">BOOT</text>
<text x="71" y="230.7">1</text>
<text x="71" y="233.2">2</text>
<text x="186.3" y="229.4">2</text>
<text x="188.6" y="228.1">1</text>
<text x="188.6" y="230.7">2</text>
<text x="190.8" y="233.9" transform="rotate(-90 190.8 233.9)">4</text>
<text x="191.8" y="232.1" transform="rotate(-90 191.8 232.1)">4</text>
<text x="220.6" y="230.7">1</text>
<text x="220.6" y="233.2">3</text>
<text x="222.9" y="231.9">1</text>
<text x="227.4" y="231.9">2</text>
<text x="229.7" y="233.2">4</text>
<text x="229.7" y="230.7">2</text>
<text x="54.2" y="238.3">5</text>
<text x="54.2" y="235.7">6</text>
<text x="56.6" y="239.5">EN</text>
<text x="56.6" y="237">GND</text>
<text x="56.6" y="234.5">VIN</text>
<text x="66.6" y="234.5">NC</text>
<text x="66.6" y="237">NC</text>
<text x="67" y="239.5">FB</text>
<text x="71" y="235.7">3</text>
<text x="71" y="238.3">4</text>
<text x="220.6" y="235.7">5</text>
<text x="220.6" y="238.3">7</text>
<text x="222.9" y="234.5">3</text>
<text x="222.9" y="237">5</text>
<text x="222.9" y="239.5">7</text>
<text x="227.4" y="239.5">8</text>
<text x="227.4" y="237">6</text>
<text x="227.4" y="234.5">4</text>
<text x="229.7" y="238.3">8</text>
<text x="229.7" y="235.7">6</text>
<text x="54.2" y="240.8">9</text>
<text x="56.6" y="242.1">PAD</text>
<text x="113.3" y="241.8" transform="rotate(-90 113.3 241.8)">2</text>
<text x="115.9" y="241.8" transform="rotate(-90 115.9 241.8)">1</text>
<text x="220.6" y="240.8">9</text>
<text x="222.9" y="242.1">9</text>
<text x="226.1" y="242.1">10</text>
<text x="229.7" y="240.8">10</text>
<text x="190.8" y="250.4" transform="rotate(-90 190.8 250.4)">3</text>
<text x="113.3" y="253.3" transform="rotate(-90 113.3 253.3)">3</text>
<text x="115.9" y="253.3" transform="rotate(-90 115.9 253.3)">4</text>
<text x="186.3" y="252.2">1</text>
<text x="186.3" y="254.8">2</text>
<text x="188.6" y="253.5">1</text>
<text x="188.6" y="256.1">2</text>
<text x="191.8" y="257.5" transform="rotate(-90 191.8 257.5)">4</text>
<text x="191.8" y="252.2" transform="rotate(-90 191.8 252.2)">3</text>
<text x="190.8" y="259.3" transform="rotate(-90 190.8 259.3)">4</text>
<text x="187.6" y="320.8">1</text>
<text x="187.6" y="323.4">2</text>
<text x="189.9" y="322.1">1</text>
<text x="192.1" y="319" transform="rotate(-90 192.1 319)">3</text>
<text x="193.1" y="320.8" transform="rotate(-90 193.1 320.8)">3</text>
<text x="58" y="328.4">8</text>
<text x="60.4" y="329.7">SW</text>
<text x="67.2" y="329.7">BOOT</text>
<text x="74.8" y="328.4">1</text>
<text x="189.9" y="324.6">2</text>
<text x="192.1" y="327.9" transform="rotate(-90 192.1 327.9)">4</text>
<text x="193.1" y="326.1" transform="rotate(-90 193.1 326.1)">4</text>
<text x="226.9" y="324.6">1</text>
<text x="226.9" y="327.2">3</text>
<text x="226.9" y="329.7">5</text>
<text x="229.3" y="325.9">1</text>
<text x="229.3" y="328.4">3</text>
<text x="233.7" y="328.4">4</text>
<text x="233.7" y="325.9">2</text>
<text x="236.1" y="329.7">6</text>
<text x="236.1" y="327.2">4</text>
<text x="236.1" y="324.6">2</text>
<text x="58" y="333.5">6</text>
<text x="58" y="331">7</text>
<text x="60.4" y="334.8">GND</text>
<text x="60.4" y="332.3">VIN</text>
<text x="70.4" y="332.3">NC</text>
<text x="70.4" y="334.8">NC</text>
<text x="74.8" y="331">2</text>
<text x="74.8" y="333.5">3</text>
<text x="226.9" y="332.3">7</text>
<text x="226.9" y="334.8">9</text>
<text x="229.3" y="331">5</text>
<text x="229.3" y="333.5">7</text>
<text x="233.7" y="333.5">8</text>
<text x="233.7" y="331">6</text>
<text x="236.1" y="334.8">10</text>
<text x="236.1" y="332.3">8</text>
<text x="58" y="336.1">5</text>
<text x="58" y="338.6">9</text>
<text x="60.4" y="337.3">EN</text>
<text x="60.4" y="339.9">PAD</text>
<text x="70.8" y="337.3">FB</text>
<text x="74.8" y="336.1">4</text>
<text x="117.1" y="339.6" transform="rotate(-90 117.1 339.6)">2</text>
<text x="119.7" y="339.6" transform="rotate(-90 119.7 339.6)">1</text>
<text x="229.3" y="336.1">9</text>
<text x="232.5" y="336.1">10</text>
<text x="187.6" y="347.5">1</text>
<text x="192.1" y="345.7" transform="rotate(-90 192.1 345.7)">3</text>
<text x="193.1" y="347.5" transform="rotate(-90 193.1 347.5)">3</text>
<text x="117.1" y="351.1" transform="rotate(-90 117.1 351.1)">3</text>
<text x="119.7" y="351.1" transform="rotate(-90 119.7 351.1)">4</text>
<text x="187.6" y="350">2</text>
<text x="189.9" y="348.8">1</text>
<text x="189.9" y="351.3">2</text>
<text x="193.1" y="352.8" transform="rotate(-90 193.1 352.8)">4</text>
<text x="192.1" y="354.6" transform="rotate(-90 192.1 354.6)">4</text>
</g>
<g font-size="2.3" fill="#00f">
<text x="98.8" y="55.2">100uF</text>
<text x="110.2" y="55.2">100uF</text>
<text x="121.7" y="55.2">100uF</text>
<text x="133.1" y="55.2">100uF</text>
<text x="144.5" y="55.2">100uF</text>
<text x="156" y="55.2">100uF</text>
<text x="17.5" y="62.8">AM-1015B-M</text>
<text x="79.8" y="65.3">10K</text>
<text x="48" y="75.5">NCE3080K</text>
<text x="16.3" y="81.8">DC-005-A200</text>
<text x="91.2" y="136.4">10uH</text>
<text x="79.8" y="141.5">10nF</text>
<text x="91.2" y="142.8">SS54</text>
<text x="205.5" y="142.8">10K</text>
<text x="105.2" y="146.6">10K</text>
<text x="205.5" y="145.3">10K</text>
<text x="18.8" y="150.4">100nF</text>
<text x="29" y="150.4">4.7uF</text>
<text x="36.6" y="150.4">4.7uF</text>
<text x="114" y="153">47uF</text>
<text x="124.2" y="153">47uF</text>
<text x="134.4" y="153">100nF</text>
<text x="187.7" y="151.7">AF 90° WJDG</text>
<text x="56.9" y="159.3">RT8289GSP</text>
<text x="105.2" y="160.6">3K3</text>
<text x="78.5" y="227.9">10nF</text>
<text x="89.9" y="222.8">10uH</text>
<text x="194.1" y="223.6">1.5-2P WT</text>
<text x="89.9" y="229.2">SS54</text>
<text x="103.9" y="233">5K6</text>
<text x="17.5" y="236.8">100nF</text>
<text x="29" y="236.8">4.7uF</text>
<text x="37.8" y="236.8">4.7uF</text>
<text x="129.3" y="239.3">47uF</text>
<text x="139.4" y="239.3">47uF</text>
<text x="149.6" y="239.3">100nF</text>
<text x="55.6" y="245.7">RT8289GSP</text>
<text x="103.9" y="246.9">3K3</text>
<text x="194.1" y="249">1.5-2P WT</text>
<text x="107.7" y="262.2">1k2</text>
<text x="119.1" y="262.2">4k</text>
<text x="195.3" y="317.5">1.5-2P WT</text>
<text x="93.7" y="320.6">10uH</text>
<text x="82.3" y="325.7">10nF</text>
<text x="93.7" y="326.9">SS54</text>
<text x="23.9" y="333.3">100nF</text>
<text x="34" y="334.6">4.7uF</text>
<text x="41.7" y="334.6">4.7uF</text>
<text x="107.7" y="330.8">5K6</text>
<text x="133.1" y="337.1">47uF</text>
<text x="143.3" y="337.1">47uF</text>
<text x="153.4" y="337.1">100nF</text>
<text x="59.4" y="343.5">RT8289GSP</text>
<text x="107.7" y="344.7">3K3</text>
<text x="195.3" y="344.2">1.5-2P WT</text>
<text x="111.5" y="360">1k2</text>
<text x="122.9" y="360">4k</text>
</g>
</svg>
